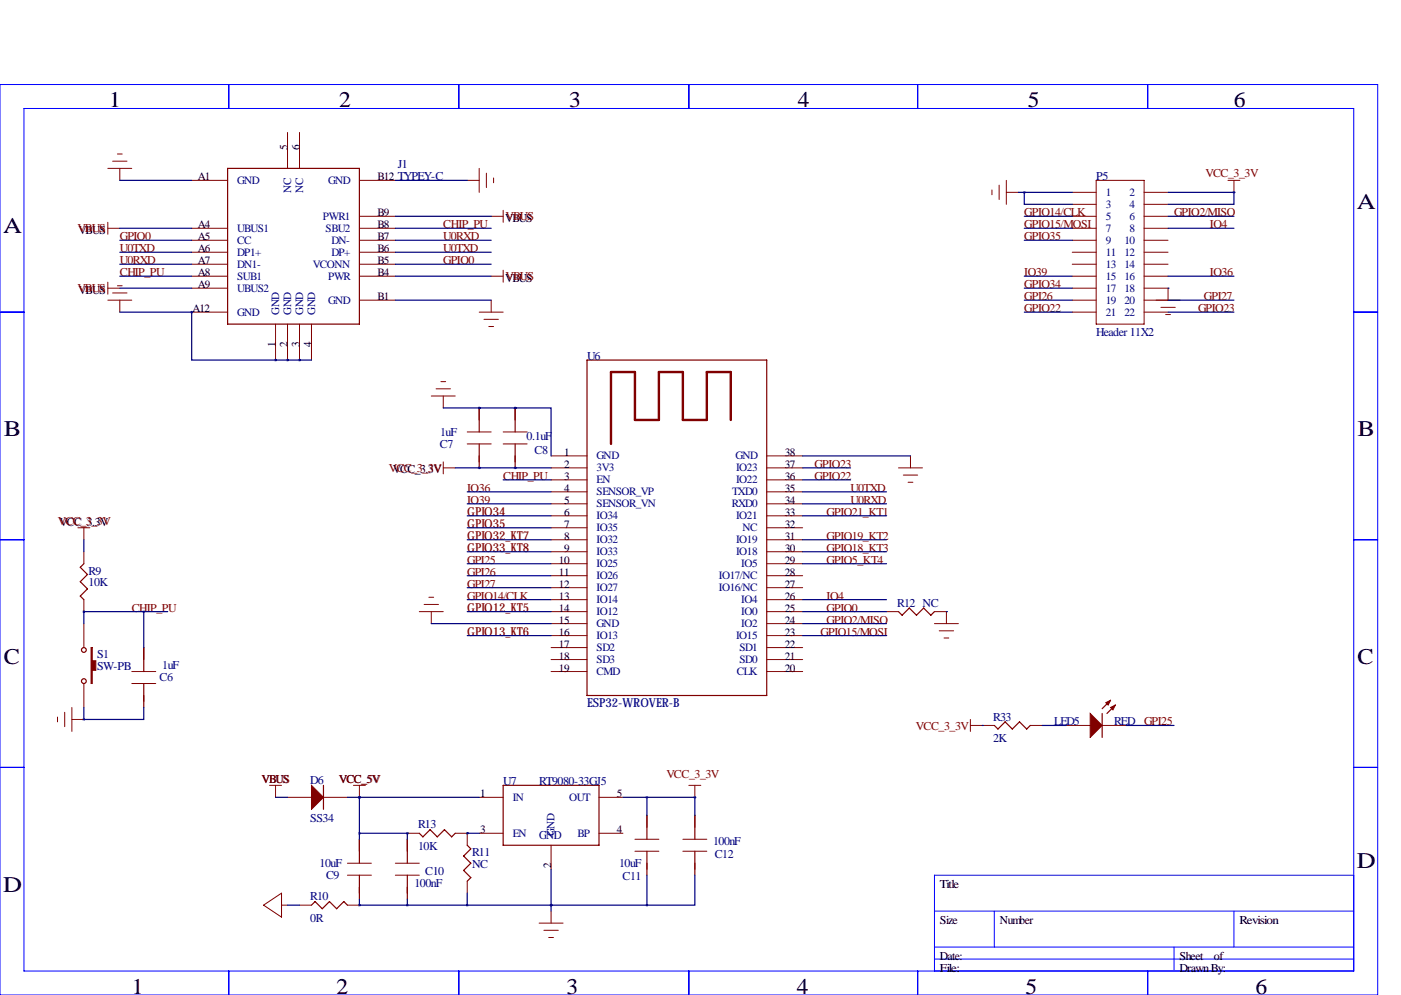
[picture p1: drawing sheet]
<svg xmlns="http://www.w3.org/2000/svg" width="297mm" height="211mm" viewBox="0 0 297 211" stroke-linecap="round" stroke-linejoin="round" font-family="sans-serif">
<g fill="none" stroke="#00f" stroke-width=".21">
<path d="M0 17.9h292.1v193.1h-292.1zM48.5 17.9v5.1M97.3 17.9v5.1M146 17.9v5.1M194.6 17.9v5.1M243.3 17.9v5.1M5.1 23h281.9v182.9h-281.9zM0 66.2h5.1M287 66.2h5.1M0 114.4h5.1M287 114.4h5.1M0 162.7h5.1"/>
<path d="M287 162.7h5.1M198.1 193.2h88.9M210.8 193.2v7.6M261.6 193.2v7.6M287 185.6h-88.9v20.3M48.5 205.9v5.1M97.3 205.9v5.1M146 205.9v5.1M194.6 205.9v5.1M198.1 203.3h88.9M198.1 200.8h88.9M243.3 205.9v5.1"/>
<path d="M248.9 200.8v5.1"/>
</g>
<g fill="none" stroke="#800000" stroke-width=".25">
<path d="M48.3 35.7h27.9v33h-27.9zM124.5 76.3h38.1v71.2h-38.1zM101.6 86.5v5.1M101.6 94.1v5.1M109.2 86.5v5.1M109.2 94.1v5.1M17.8 119.5l-.8 .8 1.5 1.5-1.5 1.5 1.5 1.6-1.5 1.5 .8 .7M30.5 137.3v5.1M190.5 129.7l.8 .7 1.5-1.5 1.5 1.5 1.5-1.5 1.6 1.5 .7-.7M30.5 144.9v5.1M210.8 153.8l.8 .8 1.5-1.6 1.5 1.6 1.6-1.6 1.5 1.6 .7-.8M233.7 151.3v5.1"/>
<path d="M235.5 148.5l-1.8 1.8M236.5 149.5l-1.8 1.8M68.6 166.5v5.1M76.2 177.9v5.1M86.4 177.9v5.1M88.9 176.7l.8 .7 1.5-1.5 1.5 1.5 1.5-1.5 1.6 1.5 .7-.7M99.1 179.2l.7 .8-1.5 1.5 1.5 1.5-1.5 1.5 1.5 1.6-.7 .7M106.7 166.5h20.3v12.7h-20.3zM137.2 172.9v5M147.3 172.9v5M66 191.9l.8-.8 1.5 1.6 1.5-1.6 1.6 1.6 1.5-1.6 .8 .8M76.2 185.6v5"/>
<path d="M86.4 185.6v5M137.2 180.5v5.1M147.3 180.5v5.1"/>
<circle cx="17.8" cy="137.8" r=".51"/>
<circle cx="17.8" cy="144.4" r=".51"/>
</g>
<path d="M154.9 89v-10.1h-5v10.1h-5.1v-10.1h-5.1v10.1h-5.1v-10.1h-5.1v15.2" fill="none" stroke="#800000" stroke-width=".51"/>
<g fill="none" stroke="#800000" stroke-width=".21">
<path d="M22.9 35.7h5M23.9 34.2h3M24.9 32.7h1M25.4 35.7v2.5M40.6 38.2h7.7M61 28.1v7.6M63.5 28.1v7.6M76.2 38.2h7.6M99.1 38.2h2.5M101.6 35.7v5.1M103.1 36.7v3.1M104.6 37.7v1"/>
<path d="M211.8 39.3v3M213.4 38.2v5.1M232.4 38.2h10.2v30.5h-10.2zM260.3 38.2h2.6M261.6 38.2v2.6M22.9 48.4h2.5M22.9 47.1v2.6M22.9 59.8v2.6M40.6 48.4h7.7M40.6 50.9h7.7M40.6 53.5h7.7M40.6 56h7.7"/>
<path d="M40.6 58.6h7.7M76.2 48.4h7.6M76.2 50.9h7.6M76.2 53.5h7.6M76.2 56h7.6M76.2 58.6h7.6M76.2 45.9h7.6M104.1 58.6h2.6M104.1 45.9h2.6M106.7 44.6v2.5M106.7 57.3v2.5M210.3 40.3v1"/>
<path d="M213.4 40.8h2.5M227.3 48.4h5.1M227.3 50.9h5.1M227.3 53.5h5.1M227.3 56h5.1M227.3 58.6h5.1M227.3 45.9h5.1M227.3 40.8h5.1M227.3 43.3h5.1M242.6 48.4h5M242.6 50.9h5M242.6 53.5h5"/>
<path d="M242.6 56h5M242.6 58.6h5M242.6 45.9h5M242.6 40.8h5M242.6 43.3h5M22.9 61.1h2.5M22.9 63.6h5M23.9 62.1h3M24.9 60.6h1M25.4 63.6v2.6M40.6 61.1h7.7M40.6 66.2h7.7"/>
<path d="M58.4 68.7v7.6M61 68.7v7.6M63.5 68.7v7.6M66 68.7v7.6M76.2 63.6h7.6M101.6 66.2h5.1M102.6 67.7h3.1M103.6 69.2h1M104.1 63.6v2.6M227.3 61.1h5.1M227.3 66.2h5.1M227.3 63.6h5.1"/>
<path d="M242.6 61.1h5v2.5M242.6 66.2h5M242.6 63.6h7.6M246.1 65.2h3.1M247.1 66.7h1.1M91.4 84h5.1M92.5 82.4h3M93.5 80.9h1M94 99.2h2.5M94 84v2.5M94 97.9v2.6M99.1 94.1h5"/>
<path d="M99.1 91.6h5M106.7 94.1h5.1M106.7 91.6h5.1M116.8 96.7h7.7M116.8 99.2h7.7M162.6 96.7h7.6M162.6 99.2h7.6M190.5 99.2h5.1M193 96.7v2.5M16.5 111.9h2.5M17.8 111.9v2.5M17.8 117v2.5"/>
<path d="M116.8 101.7h7.7M116.8 104.3h7.7M116.8 106.8h7.7M116.8 109.4h7.7M116.8 111.9h7.7M116.8 114.4h7.7M116.8 117h7.7M116.8 119.5h7.7M162.6 101.7h7.6M162.6 104.3h7.6M162.6 106.8h7.6M162.6 109.4h7.6"/>
<path d="M162.6 111.9h7.6M162.6 114.4h7.6M162.6 117h7.6M162.6 119.5h7.6M191.5 100.7h3.1M192.5 102.2h1M17.8 127.1v2.6M17.8 132.2v5.1M88.9 129.7h5.1M89.9 128.2h3.1M90.9 126.6h1M91.4 129.7v2.5"/>
<path d="M116.8 122.1h7.7M116.8 124.6h7.7M116.8 127.1h7.7M116.8 129.7h7.7M116.8 132.2h7.7M116.8 134.8h7.7M116.8 137.3h7.7M116.8 139.8h7.7M162.6 122.1h7.6M162.6 124.6h7.6M162.6 127.1h7.6M162.6 129.7h7.6"/>
<path d="M162.6 132.2h7.6M162.6 134.8h7.6M162.6 137.3h7.6M162.6 139.8h7.6M188 129.7h2.5M198.1 129.7h2.6v2.5M198.1 132.2h5.1M199.1 133.7h3.1M200.2 135.3h1M12.2 152v1M13.7 151v3.1M15.2 152.5h2.6"/>
<path d="M15.2 150v5.1M17.8 144.9v5.1M27.9 142.4h5.1M27.9 144.9h5.1M116.8 142.4h7.7M162.6 142.4h7.6M205.7 153.8h5.1M205.7 152.5v2.6M218.4 153.8h2.6M226.1 153.8h5M233.7 153.8h5.1M57.1 166.5h2.6"/>
<path d="M58.4 166.5v2.6M61 169.1h5M68.6 169.1h5.1M74.9 166.5h2.6M76.2 166.5v2.6M86.4 176.7h2.5M96.5 176.7h2.6v2.5M101.6 176.7h5.1M101.6 169.1h5.1M116.8 179.2v5.1M127 176.7h5.1M127 169.1h5.1"/>
<path d="M134.6 177.9h5.1M144.8 177.9h5.1M146 166.5h2.6M147.3 166.5v2.6M55.9 191.9l3.8-2.5v5.1zM59.7 191.9h1.3M63.5 191.9h2.5M73.7 185.6h5M73.7 183h5M73.7 191.9h2.5M83.8 185.6h5.1M83.8 183h5.1"/>
<path d="M99.1 186.8v2.6M114.3 195.7h5.1M115.3 197.2h3.1M116.3 198.8h1M116.8 193.2v2.5M134.6 180.5h5.1M144.8 180.5h5.1"/>
</g>
<g fill="#800000" stroke="#800000" stroke-width=".21">
<path d="M19.3 137.3h.3v2.8h.7v2h-.7v2.8h-.3z"/>
<path d="M66 166.5l2.6 2.6-2.6 2.5z"/>
<path d="M231.1 151.3l2.6 2.5-2.6 2.6z"/>
<path d="M235.5 150l1-.5-.5 1z"/>
<path d="M234.4 149l1.1-.5-.6 1z"/>
</g>
<g fill="none" stroke="#000080" stroke-width=".25">
<path d="M25.4 38.2h15.2M83.8 38.2h15.3M25.4 48.4h15.2M25.4 50.9h15.2M25.4 53.5h15.2M25.4 56h15.2M25.4 58.6h15.2M83.8 48.4h20.3M83.8 50.9h20.3M83.8 53.5h20.3M83.8 56h20.3M83.8 58.6h20.3"/>
<path d="M83.8 45.9h20.3M215.9 40.8h11.4M217.2 40.8v2.5h10.1M217.2 48.4h10.1M217.2 50.9h10.1M217.2 58.6h10.1M217.2 45.9h10.1M247.6 48.4h14M247.6 58.6h14M247.6 45.9h14M247.6 40.8h14M261.6 40.8v2.5h-14"/>
<path d="M261.6 40.8h.1M25.4 61.1h15.2M25.4 66.2h15.2M40.6 66.2v10.1h17.8M40.6 66.2h.1M58.4 76.3h.1M58.4 76.3h7.6M61 76.3h.1M63.5 76.3h.1M83.8 63.6h20.3M217.2 61.1h10.1M217.2 63.6h10.1"/>
<path d="M217.2 66.2h10.1M247.6 61.1h.1M247.6 63.6h14M247.6 66.2h14M94 86.5h15.2M96.5 99.2h20.3M101.6 99.2h.1M101.6 86.5h.1M109.2 99.2h.1M109.2 86.5h7.6v10.2M109.2 86.5h.1M170.2 99.2h10.1"/>
<path d="M170.2 96.7h22.8M17.8 114.4v2.6M99.1 111.9h17.7M99.1 119.5h17.7M99.1 117h17.7M99.1 114.4h17.7M99.1 109.4h17.7M99.1 106.8h17.7M99.1 104.3h17.7M106.7 101.7h10.1M170.2 101.7h10.1M170.2 119.5h17.8"/>
<path d="M170.2 117h17.8M170.2 114.4h17.8M170.2 109.4h17.8M170.2 106.8h17.8M170.2 104.3h17.8M17.8 129.7h12.7M17.8 129.7h.1M17.8 129.7v2.5M30.5 129.7h5.1M30.5 129.7v7.6M91.4 132.2h25.4M99.1 124.6h17.7"/>
<path d="M99.1 127.1h17.7M99.1 129.7h17.7M99.1 134.8h17.7M99.1 122.1h17.7M170.2 127.1h17.8M170.2 129.7h17.8M170.2 134.8h17.8M170.2 132.2h17.8M200.7 129.7h.1M17.8 152.5h.1M17.8 150v2.5M30.5 150v2.5h-12.7"/>
<path d="M208.3 153.8h.1M221 153.8h5.1M238.8 153.8h10.1M58.4 169.1h2.6M73.7 169.1h27.9M76.2 169.1h.1M76.2 169.1v8.8M76.2 176.7h10.2M86.4 176.7h.1M86.4 176.7v1.2M99.1 176.7h.1M99.1 176.7h2.5"/>
<path d="M132.1 169.1h15.2M137.2 169.1v3.8M147.3 169.1h.1M147.3 169.1v3.8M61 191.9h2.5M76.2 191.9h.1M76.2 190.6v1.3M76.2 191.9h61M86.4 190.6v1.3M99.1 189.4v2.5M116.8 191.9h.1M116.8 184.3v8.9"/>
<path d="M137.2 185.6v6.3M147.3 185.6v6.3h-10.1"/>
</g>
<path d="M40.6 66.2a.05 .05 0 0 0 .1 0 .05 .05 0 0 0-.1 0zM60.9 76.3a.05 .05 0 0 0 .1 0 .05 .05 0 0 0-.1 0zM86.3 191.9a.05 .05 0 0 0 .1 0 .05 .05 0 0 0-.1 0zM99 191.9a.05 .05 0 0 0 .1 0 .05 .05 0 0 0-.1 0zM116.8 191.9a.05 .05 0 0 0 .1 0 .05 .05 0 0 0-.1 0zM137.1 191.9a.05 .05 0 0 0 .1 0 .05 .05 0 0 0-.1 0zM137.1 169.1a.05 .05 0 0 0 .1 0 .05 .05 0 0 0-.1 0zM86.3 176.7a.05 .05 0 0 0 .1 0 .05 .05 0 0 0-.1 0zM99 176.7a.05 .05 0 0 0 .1 0 .05 .05 0 0 0-.1 0zM116.8 191.9a.05 .05 0 0 0 .1 0 .05 .05 0 0 0-.1 0z" fill="#000080" stroke="#000080" stroke-width=".51"/>
<g font-size="4.7">
<text x="23.1" y="22.7">1</text>
<text x="71.9" y="22.7">2</text>
<text x="120.6" y="22.7">3</text>
<text x="169.2" y="22.7">4</text>
<text x="217.9" y="22.7">5</text>
<text x="261.6" y="22.7">6</text>
<text x="287.7" y="44.3">A</text>
<text x=".7" y="49.4">A</text>
<text x=".8" y="92.5">B</text>
<text x="287.8" y="92.5">B</text>
<text x=".8" y="140.8">C</text>
<text x="287.8" y="140.8">C</text>
<text x="287.7" y="184">D</text>
<text x=".7" y="189.1">D</text>
<text x="27.9" y="210.7">1</text>
<text x="71.4" y="210.7">2</text>
<text x="120.1" y="210.7">3</text>
<text x="168.9" y="210.7">4</text>
<text x="217.4" y="210.7">5</text>
<text x="266.2" y="210.7">6</text>
</g>
<g font-size="2.6" fill="#800000">
<text x="99.1" y="111.9">GPIO35</text>
<text x="99.1" y="109.4">GPIO34</text>
<text x="99.1" y="117">GPIO33_KT8</text>
<text x="99.1" y="114.4">GPIO32_KT7</text>
<text x="99.1" y="129.7">GPIO12_KT5</text>
<text x="99.1" y="134.8">GPIO13_KT6</text>
</g>
<text font-size="2.6" fill="#000080" x="124.5" y="150">ESP32-WROVER-B</text>
<g font-size="2.5" fill="#000080">
<text x="84.3" y="35.7">J1</text>
<text x="232.4" y="38.2">P5</text>
<text x="232.4" y="71.3">Header 11X2</text>
<text x="124.5" y="76.3">U6</text>
<text x="93.3" y="94.9">C7</text>
<text x="93.3" y="92.3">1uF</text>
<text x="111.7" y="93.4">0.1uF</text>
<text x="113.3" y="96.2">C8</text>
<text x="18.8" y="121.8">R9</text>
<text x="18.8" y="124.3">10K</text>
<text x="190.2" y="128.7">R12 NC</text>
<text x="20.6" y="139.6">S1</text>
<text x="20.6" y="142.1">SW-PB</text>
<text x="34.4" y="141.9">1uF</text>
<text x="33.8" y="144.4">C6</text>
<text x="210.6" y="152.8">R33</text>
<text x="223.5" y="153.8">LED5</text>
<text x="236.2" y="153.8">RED</text>
<text x="210.6" y="157.4">2K</text>
<text x="65.8" y="166.3">D6</text>
<text x="106.7" y="166.5">U7</text>
<text x="114.3" y="166.5">RT9080-33GJ5</text>
<text x="65.8" y="174.4">SS34</text>
<text x="88.6" y="175.7">R13</text>
<text x="114.3" y="177.9">GND</text>
<text x="151.2" y="179.2">100nF</text>
<text x="67.8" y="183.8">10uF</text>
<text x="88.6" y="180.2">10K</text>
<text x="90.2" y="185.6">C10</text>
<text x="100.1" y="181.5">R11</text>
<text x="100.1" y="184">NC</text>
<text x="131.3" y="183.8">10uF</text>
<text x="151.5" y="182">C12</text>
<text x="65.8" y="190.9">R10</text>
<text x="69.1" y="186.3">C9</text>
<text x="87.9" y="188.1">100nF</text>
<text x="132" y="186.6">C11</text>
<text x="65.8" y="195.5">0R</text>
</g>
<g font-size="2.5" fill="#800000">
<text x="255.6" y="37.5">VCC_3_3V</text>
<text x="217.2" y="45.9">GPIO14/CLK</text>
<text x="248.9" y="45.9">GPIO2/MISO</text>
<text x="16.4" y="49.2">VBUS</text>
<text x="25.4" y="50.9">GPIO0</text>
<text x="25.4" y="53.5">U0TXD</text>
<text x="94" y="48.4">CHIP_PU</text>
<text x="94" y="50.9">U0RXD</text>
<text x="94" y="53.5">U0TXD</text>
<text x="217.2" y="48.4">GPIO15/MOSI</text>
<text x="217.2" y="50.9">GPIO35</text>
<text x="256.5" y="48.4">IO4</text>
<text x="25.4" y="56">U0RXD</text>
<text x="25.4" y="58.6">CHIP_PU</text>
<text x="94" y="56">GPIO0</text>
<text x="217.2" y="58.6">IO39</text>
<text x="256.5" y="58.6">IO36</text>
<text x="16.4" y="61.9">VBUS</text>
<text x="217.2" y="61.1">GPIO34</text>
<text x="217.2" y="63.6">GPI26</text>
<text x="255.3" y="63.6">GPI27</text>
<text x="217.2" y="66.2">GPIO22</text>
<text x="254" y="66.2">GPIO23</text>
<text x="82.4" y="100">VCC_3_3V</text>
<text x="106.7" y="101.7">CHIP_PU</text>
<text x="172.7" y="101.7">GPIO22</text>
<text x="172.7" y="99.2">GPIO23</text>
<text x="99.1" y="106.8">IO39</text>
<text x="99.1" y="104.3">IO36</text>
<text x="180.3" y="106.8">U0RXD</text>
<text x="180.3" y="104.3">U0TXD</text>
<text x="12.3" y="111.4">VCC_3_3V</text>
<text x="175.3" y="109.4">GPIO21_KT1</text>
<text x="99.1" y="119.5">GPI25</text>
<text x="175.3" y="119.5">GPIO5_KT4</text>
<text x="175.3" y="117">GPIO18_KT3</text>
<text x="175.3" y="114.4">GPIO19_KT2</text>
<text x="99.1" y="124.6">GPI27</text>
<text x="99.1" y="122.1">GPI26</text>
<text x="27.9" y="129.7">CHIP_PU</text>
<text x="99.1" y="127.1">GPIO14/CLK</text>
<text x="175.3" y="129.7">GPIO0</text>
<text x="175.3" y="127.1">IO4</text>
<text x="174" y="134.8">GPIO15/MOSI</text>
<text x="175.3" y="132.2">GPIO2/MISO</text>
<text x="194.2" y="154.9">VCC_3_3V</text>
<text x="242.6" y="153.8">GPI25</text>
<text x="55.4" y="166">VBUS</text>
<text x="71.9" y="166">VCC_5V</text>
<text x="141.3" y="165">VCC_3_3V</text>
</g>
<g font-size="2.5">
<text x="107.1" y="47">VBUS</text>
<text x="16.6" y="49.6">VBUS</text>
<text x="107.1" y="59.7">VBUS</text>
<text x="16.6" y="62.3">VBUS</text>
<text x="83.3" y="100.4">VCC_3.3V</text>
<text x="12.6" y="111.5">VCC_3.3V</text>
<text x="199.3" y="188.3">Title</text>
<text x="199.3" y="195.9">Size</text>
<text x="212" y="195.9">Number</text>
<text x="262.8" y="195.9">Revision</text>
<text x="199.3" y="203.5">Date:</text>
<text x="250.1" y="203.5">Sheet</text>
<text x="257.4" y="203.5">of</text>
<text x="199.3" y="206.1">File:</text>
<text x="250.1" y="206.1">Drawn By:</text>
</g>
<g font-size="2.4">
<text x="61" y="31.9" transform="rotate(-90 61 31.9)">5</text>
<text x="63.5" y="31.9" transform="rotate(-90 63.5 31.9)">6</text>
<text x="41.9" y="38.2">A1</text>
<text x="80" y="38.2">B12 TYPEY-C</text>
<text x="80" y="45.9">B9</text>
<text x="41.9" y="48.4">A4</text>
<text x="41.9" y="50.9">A5</text>
<text x="41.9" y="53.5">A6</text>
<text x="80" y="53.5">B6</text>
<text x="80" y="50.9">B7</text>
<text x="80" y="48.4">B8</text>
<text x="41.9" y="56">A7</text>
<text x="41.9" y="58.6">A8</text>
<text x="80" y="58.6">B4</text>
<text x="80" y="56">B5</text>
<text x="41.9" y="61.1">A9</text>
<text x="80" y="63.6">B1</text>
<text x="40.8" y="66.2">A12</text>
<text x="58.4" y="73.6" transform="rotate(-90 58.4 73.6)">1</text>
<text x="61" y="73.6" transform="rotate(-90 61 73.6)">2</text>
<text x="63.5" y="73.6" transform="rotate(-90 63.5 73.6)">3</text>
<text x="66" y="73.6" transform="rotate(-90 66 73.6)">4</text>
<text x="119.6" y="96.7">1</text>
<text x="119.6" y="99.2">2</text>
<text x="119.6" y="101.7">3</text>
<text x="166.4" y="96.7">38</text>
<text x="166.4" y="99.2">37</text>
<text x="166.4" y="101.7">36</text>
<text x="119.6" y="104.3">4</text>
<text x="119.6" y="106.8">5</text>
<text x="166.4" y="104.3">35</text>
<text x="166.4" y="106.8">34</text>
<text x="119.6" y="109.4">6</text>
<text x="119.6" y="111.9">7</text>
<text x="166.4" y="109.4">33</text>
<text x="166.4" y="111.9">32</text>
<text x="118.5" y="119.5">10</text>
<text x="119.6" y="114.4">8</text>
<text x="119.6" y="117">9</text>
<text x="166.4" y="114.4">31</text>
<text x="166.4" y="117">30</text>
<text x="166.4" y="119.5">29</text>
<text x="118.5" y="122.1">11</text>
<text x="118.5" y="124.6">12</text>
<text x="166.4" y="122.1">28</text>
<text x="166.4" y="124.6">27</text>
<text x="118.5" y="127.1">13</text>
<text x="118.5" y="129.7">14</text>
<text x="166.4" y="127.1">26</text>
<text x="166.4" y="129.7">25</text>
<text x="118.5" y="132.2">15</text>
<text x="118.5" y="134.8">16</text>
<text x="118.5" y="137.3">17</text>
<text x="166.4" y="132.2">24</text>
<text x="166.4" y="137.3">22</text>
<text x="166.4" y="134.8">23</text>
<text x="118.5" y="139.8">18</text>
<text x="118.5" y="142.4">19</text>
<text x="166.4" y="139.8">21</text>
<text x="166.4" y="142.4">20</text>
<text x="101.8" y="169.1">1</text>
<text x="130.8" y="169.1">5</text>
<text x="101.8" y="176.7">3</text>
<text x="130.8" y="176.7">4</text>
<text x="116.8" y="184.1" transform="rotate(-90 116.8 184.1)">2</text>
</g>
<g font-size="2.4" fill="#000080">
<text x="50.3" y="39">GND</text>
<text x="61.7" y="40.8" transform="rotate(-90 61.7 40.8)">NC</text>
<text x="64.3" y="40.8" transform="rotate(-90 64.3 40.8)">NC</text>
<text x="69.6" y="39">GND</text>
<text x="234.4" y="41.5">1</text>
<text x="239.5" y="41.5">2</text>
<text x="68.5" y="46.6">PWR1</text>
<text x="234.4" y="44.1">3</text>
<text x="234.4" y="46.6">5</text>
<text x="239.5" y="44.1">4</text>
<text x="239.5" y="46.6">6</text>
<text x="50.3" y="49.2">UBUS1</text>
<text x="50.3" y="51.7">CC</text>
<text x="69" y="49.2">SBU2</text>
<text x="70.3" y="51.7">DN-</text>
<text x="234.4" y="49.2">7</text>
<text x="234.4" y="51.7">9</text>
<text x="238.4" y="51.7">10</text>
<text x="239.5" y="49.2">8</text>
<text x="50.3" y="54.2">DP1+</text>
<text x="50.3" y="56.8">DN1-</text>
<text x="50.3" y="59.3">SUB1</text>
<text x="66.3" y="56.8">VCONN</text>
<text x="69.6" y="59.3">PWR</text>
<text x="70.3" y="54.2">DP+</text>
<text x="234.4" y="54.2">11</text>
<text x="234.4" y="56.8">13</text>
<text x="234.4" y="59.3">15</text>
<text x="238.4" y="54.2">12</text>
<text x="238.4" y="56.8">14</text>
<text x="238.4" y="59.3">16</text>
<text x="50.3" y="61.9">UBUS2</text>
<text x="69.6" y="64.4">GND</text>
<text x="234.4" y="61.9">17</text>
<text x="234.4" y="64.4">19</text>
<text x="238.4" y="61.9">18</text>
<text x="238.4" y="64.4">20</text>
<text x="50.3" y="66.9">GND</text>
<text x="59.2" y="66.7" transform="rotate(-90 59.2 66.7)">GND</text>
<text x="61.7" y="66.7" transform="rotate(-90 61.7 66.7)">GND</text>
<text x="64.3" y="66.7" transform="rotate(-90 64.3 66.7)">GND</text>
<text x="66.8" y="66.7" transform="rotate(-90 66.8 66.7)">GND</text>
<text x="234.4" y="66.9">21</text>
<text x="238.4" y="66.9">22</text>
<text x="126.5" y="97.4">GND</text>
<text x="126.5" y="100">3V3</text>
<text x="156" y="97.4">GND</text>
<text x="156.1" y="100">IO23</text>
<text x="126.5" y="102.5">EN</text>
<text x="126.5" y="105">SENSOR_VP</text>
<text x="126.5" y="107.6">SENSOR_VN</text>
<text x="155.1" y="107.6">RXD0</text>
<text x="155.2" y="105">TXD0</text>
<text x="156.1" y="102.5">IO22</text>
<text x="126.5" y="110.1">IO34</text>
<text x="126.5" y="112.7">IO35</text>
<text x="156.1" y="110.1">IO21</text>
<text x="157.4" y="112.7">NC</text>
<text x="126.5" y="115.2">IO32</text>
<text x="126.5" y="117.7">IO33</text>
<text x="156.1" y="115.2">IO19</text>
<text x="156.1" y="117.7">IO18</text>
<text x="126.5" y="120.3">IO25</text>
<text x="126.5" y="122.8">IO26</text>
<text x="126.5" y="125.4">IO27</text>
<text x="152.4" y="122.8">IO17/NC</text>
<text x="152.4" y="125.4">IO16/NC</text>
<text x="157.2" y="120.3">IO5</text>
<text x="126.5" y="127.9">IO14</text>
<text x="126.5" y="130.4">IO12</text>
<text x="157.2" y="127.9">IO4</text>
<text x="157.2" y="130.4">IO0</text>
<text x="126.5" y="133">GND</text>
<text x="126.5" y="135.5">IO13</text>
<text x="156.1" y="135.5">IO15</text>
<text x="157.2" y="133">IO2</text>
<text x="126.5" y="138.1">SD2</text>
<text x="126.5" y="140.6">SD3</text>
<text x="126.5" y="143.1">CMD</text>
<text x="156.2" y="143.1">CLK</text>
<text x="156.8" y="138.1">SD1</text>
<text x="156.8" y="140.6">SD0</text>
<text x="108.7" y="169.8">IN</text>
<text x="120.6" y="169.8">OUT</text>
<text x="108.7" y="177.4">EN</text>
<text x="117.6" y="177.2" transform="rotate(-90 117.6 177.2)">GND</text>
<text x="122.4" y="177.4">BP</text>
</g>
</svg>
